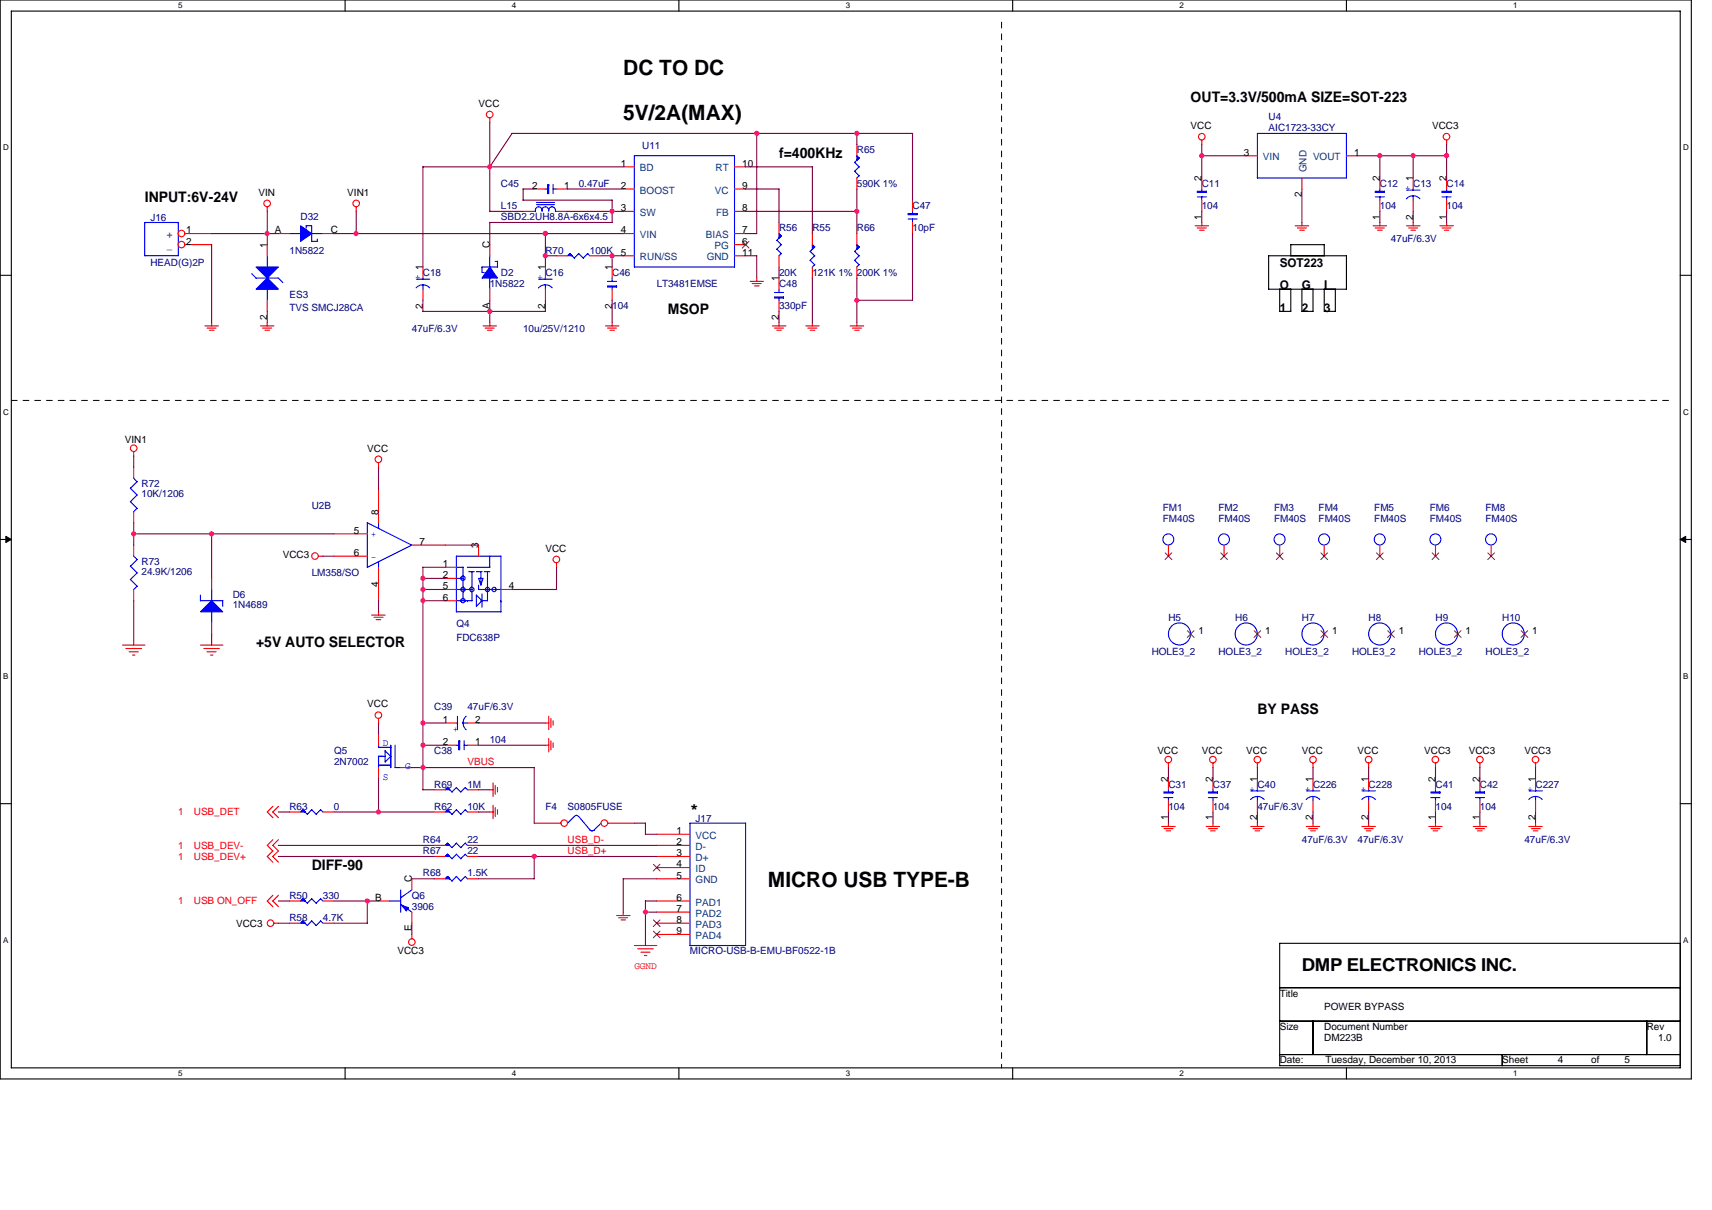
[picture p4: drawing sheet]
<svg xmlns="http://www.w3.org/2000/svg" width="297mm" height="210mm" viewBox="0 0 297 210" stroke-linecap="round" stroke-linejoin="round" font-family="sans-serif">
<path d="M0 0h293.5v187.2h-293.5zM2 1.9h289.5v183.4h-289.5z" fill="none" stroke="#000" stroke-width=".19"/>
<g fill="#fff">
<path d="M30.9 .2h.8v1.6h-.8z"/>
<path d="M30.9 185.5h.8v1.6h-.8z"/>
</g>
<path d="M59.9 0v1.9M59.9 185.3v1.9" fill="none" stroke="#000" stroke-width=".19"/>
<g fill="#fff">
<path d="M88.8 .2h.8v1.6h-.8z"/>
<path d="M88.8 185.5h.8v1.6h-.8z"/>
</g>
<path d="M117.8 0v1.9M117.8 185.3v1.9" fill="none" stroke="#000" stroke-width=".19"/>
<g fill="#fff">
<path d="M146.7 .2h.8v1.6h-.8z"/>
<path d="M146.7 185.5h.8v1.6h-.8z"/>
</g>
<path d="M175.7 0v1.9M175.7 185.3v1.9" fill="none" stroke="#000" stroke-width=".19"/>
<g fill="#fff">
<path d="M204.7 .2h.7v1.6h-.7z"/>
<path d="M204.7 185.5h.7v1.6h-.7z"/>
</g>
<path d="M233.6 0v1.9M233.6 185.3v1.9" fill="none" stroke="#000" stroke-width=".19"/>
<g fill="#fff">
<path d="M262.6 .2h.7v1.6h-.7z"/>
<path d="M262.6 185.5h.7v1.6h-.7z"/>
<path d="M.5 24.8h1v1.6h-1z"/>
<path d="M292 24.8h1v1.6h-1z"/>
<path d="M.5 70.7h1v1.5h-1z"/>
<path d="M292 70.7h1v1.5h-1z"/>
</g>
<path d="M0 47.8h2M291.5 47.8h2" fill="none" stroke="#000" stroke-width=".19"/>
<g fill="#fff">
<path d="M.5 116.5h.9v1.6h-.9z"/>
<path d="M292 116.5h.9v1.6h-.9z"/>
</g>
<path d="M0 93.6h2M291.5 93.6h2" fill="none" stroke="#000" stroke-width=".19"/>
<path d="M1 93.1l1 .5-1 .5zM291.5 93.6l1-.5v1z" fill="#000" stroke="#000" stroke-width=".17"/>
<g fill="#fff">
<path d="M.5 162.4h.9v1.5h-.9z"/>
<path d="M292 162.4h.9v1.5h-.9z"/>
</g>
<g fill="none" stroke="#000" stroke-width=".19">
<path d="M220.1 44.4h13.5v5.8h-13.5zM222 50.2v3.8h2v-3.8M224 44.4v-1.9h5.8v1.9M225.9 50.2v3.8h1.9v-3.8M229.8 50.2v3.8h1.9v-3.8M0 139.5h2M291.5 139.5h2M222 163.7h69.5v21.2h-69.5zM222 171.4h69.5M222 177.2h69.5M227.8 177.2v5.8M285.7 177.2v5.8"/>
<path d="M222 183h69.5M260.6 183v1.9"/>
</g>
<path d="M173.8 3.9v181.4M2 69.5h287.6" fill="none" stroke="#000" stroke-width=".17" stroke-dasharray="1 1 1 1 1 1 1 1"/>
<g fill="none" stroke="#f00" stroke-width=".19">
<path d="M46.4 35.9v.8M61.8 35.9v.8M85 20.5v.8M90.8 36.7h1.9M92.7 32.8h1.9M96.6 36.7h1.9M96.6 32.8h1.9M108.1 36.7h2M108.1 29h2M108.1 32.8h2M127.4 36.7h2M127.4 29h2"/>
<path d="M127.4 32.8h2M135.2 38.6v1.9M148.7 25.1v1.9M148.7 30.9v1.9M158.3 34.7v2M158.3 38.6v1.9M207.4 39.2h2.3M207.7 39.6h1.6M208.1 40h.8M208.5 24.3v.8M208.5 30.9v1.9M208.5 34.7v2"/>
<path d="M208.5 38.6v.6M216.2 27h2M224.7 39.2h2.4M225.1 39.6h1.6M225.5 40h.8M225.9 30.9v1.9M225.9 38.6v.6M233.6 27h1.9M238.2 39.2h2.4M238.6 39.6h1.6M239 40h.8M239.4 30.9v1.9"/>
<path d="M239.4 34.7v2M239.4 38.6v.6M244 39.2h2.4M244.4 39.6h1.6M244.8 40h.8M245.2 30.9v1.9M245.2 34.7v2M245.2 38.6v.6M249.8 39.2h2.4M250.2 39.6h1.6M250.6 40h.8M251 24.3v.8"/>
<path d="M251 30.9v1.9M251 34.7v2M251 38.6v.6M32.1 40.5h4.6M32.1 42.5h4.6M35.6 56.6h2.3M35.9 56.9h1.6M36.3 57.3h.8M36.7 56v.6M45.2 56.6h2.3M45.6 56.9h1.5M46 57.3h.8"/>
<path d="M46.4 42.5v1.9M46.4 52.1v1.9M46.4 56v.6M48.3 40.5h1.9M56 40.5h2M73.4 46.3v2M73.4 50.2v1.9M83.8 56.6h2.3M84.2 56.9h1.5M84.6 57.3h.8M85 42.5v1.9M85 50.2v1.9"/>
<path d="M85 56v.6M94.6 46.3v2M94.6 50.2v1.9M96.6 44.4h1.9M102.3 44.4h2M105 56.6h2.4M105.4 56.9h1.6M105.8 57.3h.8M106.2 46.3v2M106.2 50.2v1.9M106.2 56v.6M108.1 40.5h2"/>
<path d="M108.1 44.4h2M127.4 40.5h2M127.4 44.4h2M127.4 42.5h2M130.2 48.8h2.3M130.5 49.2h1.6M130.9 49.6h.8M131.3 48.3v.6M134 56.6h2.4M134.4 56.9h1.5M134.8 57.3h.8M135.2 44.4v1.9"/>
<path d="M135.2 48.3v1.9M135.2 52.1v1.9M135.2 56v.6M139.8 56.6h2.3M140.2 56.9h1.5M140.6 57.3h.8M140.9 40.5v2M140.9 46.3v2M140.9 56v.6M147.5 56.6h2.4M147.9 56.9h1.6M148.3 57.3h.8"/>
<path d="M148.7 40.5v2M148.7 46.3v2M148.7 56v.6M23.2 78.4v.8M23.2 81.1v1.9M23.2 88.8v1.9M23.2 94.6v1.9M55.2 96.5h.8M58 96.5h5.7M58 92.6h5.7M65.7 80.3v.8M65.7 84.9v5.8"/>
<path d="M65.7 98.4v5.8M71.5 94.6h5.8M77.3 98.4h1.9M83 94.6v1.9M96.6 97.7v.8M202.7 94.6v1.9M212.4 94.6v1.9M222 94.6v1.9M229.8 94.6v1.9M239.4 94.6v1.9M249.1 94.6v1.9M258.7 94.6v1.9"/>
<path d="M21.3 112h3.8M21.8 112.5h2.8M22.4 113.1h1.6M23 113.7h.4M23.2 102.3v1.9M34.8 112h3.9M35.4 112.5h2.7M35.9 113.1h1.6M36.5 113.7h.4M36.7 100.4v1.9M36.7 108.1v1.9M64.5 106.7h2.3"/>
<path d="M64.9 107.1h1.6M65.3 107.5h.8M65.7 106.2v.6M77.3 100.4h1.9M77.3 102.3h1.9M77.3 104.2h1.9M86.9 102.3h1.9M206.6 110h.1M218.2 110h.1M229.8 110h.1M241.3 110h.1M252.9 110h.1"/>
<path d="M264.5 110h.1M47.3 139.9l-.9 1 .9 1M48.3 139.9l-1 1 1 1M65.7 124.7v.8M65.7 127.4v1.9M65.7 133.2v1.9M69.5 133.2h2M75.3 137.1h2M77.3 125.5h1.9M77.3 129.3h1.9M81.1 125.5h1.9M81.1 129.3h1.9"/>
<path d="M81.1 137.1h1.9M85 137.1h.6M85.6 135.9v2.3M85.6 139.7v2.4M85.9 136.3v1.5M86.3 136.7v.7M94.6 125.5h.6M94.6 129.3h.6M95.2 124.3v2.3M95.2 128.1v2.4M95.6 124.7v1.6M95.6 128.6v1.5"/>
<path d="M96 125.1v.8M96 128.9v.8M202.7 132.4v.8M202.7 135.1v2M202.7 139v1.9M210.5 132.4v.8M210.5 135.1v2M210.5 139v1.9M218.2 132.4v.8M218.2 135.1v2M218.2 139v1.9M227.8 132.4v.8"/>
<path d="M227.8 135.1v2M227.8 139v1.9M237.5 132.4v.8M237.5 135.1v2M237.5 139v1.9M249.1 132.4v.8M249.1 135.1v2M249.1 139v1.9M256.8 132.4v.8M256.8 135.1v2M256.8 139v1.9M266.4 132.4v.8"/>
<path d="M266.4 135.1v2M266.4 139v1.9M47.3 155.4l-.9 1 .9 1M47.3 147.7l-.9 .9 .9 1M47.3 145.7l-.9 1 .9 1M48.3 155.4l-1 1 1 1M48.3 147.7l-1 .9 1 1M48.3 145.7l-1 1 1 1M50.2 140.9h2M50.2 156.4h2M56 140.9h2M56 156.4h2"/>
<path d="M65.7 156.4h1.9M71.5 152.5v1.9M71.5 158.3v1.9M75.3 140.9h2M75.3 146.7h2M75.3 148.6h2M75.3 152.5h2M81.1 140.9h1.9M81.1 146.7h1.9M81.1 148.6h1.9M81.1 152.5h1.9M85 140.9h.6"/>
<path d="M85.9 140.1v1.6M86.3 140.5v.8M92.7 142.9h4.6M105.4 142.9h4.7M107 158.9h2.3M107.4 159.3h1.5M107.8 159.6h.7M108.1 158.3v.6M113.9 156.4h5.8M113.9 144.8h5.8M113.9 146.7h5.8M113.9 148.6h5.8"/>
<path d="M113.9 150.6h5.8M113.9 152.5h5.8M113.9 158.3h5.8M201.5 143.4h2.4M201.9 143.8h1.6M202.3 144.2h.8M202.7 142.9v.5M209.3 143.4h2.3M209.7 143.8h1.5M210 144.2h.8M210.5 142.9v.5M217 143.4h2.3"/>
<path d="M217.4 143.8h1.6M217.8 144.2h.8M218.2 142.9v.5M226.6 143.4h2.4M227.1 143.8h1.5M227.4 144.2h.8M227.8 142.9v.5M236.3 143.4h2.3M236.7 143.8h1.6M237.1 144.2h.8M237.5 142.9v.5M247.9 143.4h2.3"/>
<path d="M248.3 143.8h1.5M248.6 144.2h.8M249.1 142.9v.5M255.6 143.4h2.3M256 143.8h1.6M256.4 144.2h.8M256.8 142.9v.5M265.3 143.4h2.3M265.7 143.8h1.5M266 144.2h.8M266.4 142.9v.5M47.5 160.2h.8"/>
<path d="M50.2 160.2h2M56 160.2h2M71.5 162.1v.8M110.1 164.1h3.9M110.7 164.7h2.7M111.2 165.2h1.6M111.8 165.8h.4M113.9 160.2h5.8M113.9 162.2h5.8"/>
<circle cx="85" cy="19.9" r=".57"/>
<circle cx="46.4" cy="35.3" r=".57"/>
<circle cx="61.8" cy="35.3" r=".57"/>
<circle cx="208.5" cy="23.7" r=".57"/>
<circle cx="251" cy="23.7" r=".57"/>
<circle cx="31.5" cy="42.4" r=".57"/>
<circle cx="31.5" cy="40.5" r=".57"/>
<circle cx="23.2" cy="77.8" r=".57"/>
<circle cx="65.7" cy="79.7" r=".57"/>
<circle cx="54.6" cy="96.5" r=".57"/>
<circle cx="96.5" cy="97.1" r=".57"/>
<circle cx="65.7" cy="124.1" r=".57"/>
<circle cx="202.7" cy="131.8" r=".57"/>
<circle cx="210.4" cy="131.8" r=".57"/>
<circle cx="218.2" cy="131.8" r=".57"/>
<circle cx="227.8" cy="131.8" r=".57"/>
<circle cx="237.5" cy="131.8" r=".57"/>
<circle cx="249" cy="131.8" r=".57"/>
<circle cx="256.8" cy="131.8" r=".57"/>
<circle cx="266.4" cy="131.8" r=".57"/>
<circle cx="97.9" cy="142.8" r=".57"/>
<circle cx="104.9" cy="142.8" r=".57"/>
<circle cx="46.9" cy="160.2" r=".57"/>
<circle cx="71.5" cy="163.5" r=".57"/>
</g>
<g fill="none" stroke="#00f" stroke-width=".19">
<path d="M25.1 38.6h5.8v5.8h-5.8zM53.1 39.2h1v2.7h1M53.1 39.2v.4M93.1 35.5h3.1M93.1 35.1h3.1M94 36.5v.2M94.6 32.8h.4M95.2 36.4a.58 .58 0 0 0-.6-.5 .58 .58 0 0 0-.6 .5 .59 .59 0 0 0-.7-.5 .59 .59 0 0 0-.4 .8h-.2M95.2 36.4a.58 .58 0 0 1 .6-.5 .58 .58 0 0 1 .6 .5M95.2 36.4v.3M95.9 32.8h.7M96 32v1.6"/>
<path d="M96.4 36.5v.2h.2M110.1 27h17.3v19.3h-17.3zM148.3 28.2l.8 .8M148.3 29.7l.8 .8M148.7 27l.4 .4M149.1 30.5l-.4 .4M149.1 27.4l-.8 .8M149.1 29l-.8 .7M157.6 38h1.5M158.3 36.7v.4M158.3 38v.6M207.7 34.2h1.6"/>
<path d="M208.5 32.8v.4M208.5 34.1v.6M218.2 23.2h15.4v7.7h-15.4zM238.6 34.2h1.6M239.4 32.8v.4M239.4 34.1v.6M244 33h2.4M245.2 32.8v.2M245.2 34v.8M246.4 34.5a1.55 1.55 0 0 0-1.2-.5 1.46 1.46 0 0 0-1.2 .5M250.2 34.2h1.6M251 32.8v.4"/>
<path d="M251 34.1v.6M43.7 47.5l.7 .8M44.4 48.3h3.9l.8 .7M46.4 44.4v2M46.4 48.3v3.8M50.2 40.5h2M54.1 40.5h1.9M55.1 41.5v.4M72.2 50a1.54 1.54 0 0 1 1.2-.6 1.54 1.54 0 0 1 1.1 .6M72.2 48.5h2.4M73.4 48.3v.2M73.4 49.4v.8"/>
<path d="M83.6 47.3h.4M85 44.4v1.9M85 48.2v2M85.9 45.4h.4M86.3 45.3v1h-2.7v1M93.5 48.5h2.3M94.6 48.3v.2M94.6 49.4v.8M95.8 50a1.55 1.55 0 0 0-1.2-.6 1.54 1.54 0 0 0-1.2 .6M98.9 44l.8 .8M98.9 44l-.4 .4M100.4 44l-.8 .8"/>
<path d="M102 44l.4 .4M102 44l-.8 .8-.8-.8M105.4 48.8h1.6M106.2 48.3v.6M106.2 49.8v.4M134.4 50.8h1.5M134.8 41.7l.8 .8-.8 .8 .8 .7-.5 .4M135.2 40.5l.4 .4M135.2 50.2v.6M135.2 51.7v.4M135.5 40.9l-.7 .8M140.6 43.6l.8 .8"/>
<path d="M140.6 45.2l.8 .8-.5 .4M140.9 42.5l.5 .4-.9 .7M141.3 44.4l-.8 .8M148.3 43.6l.8 .8M148.3 45.2l.8 .8M148.7 42.5l.4 .4M149.1 42.8l-.8 .8M149.1 44.4l-.8 .8M149.1 45.9l-.4 .5M22.6 84.7l1.2 1.2M22.6 87.1l1.2 1.1M22.6 98.3l1.2 1.1"/>
<path d="M23.2 83l.6 .6M23.2 96.5l.6 .6M23.8 83.6l-1.2 1.2M23.8 85.9l-1.2 1.2M23.8 88.2l-.6 .6M23.8 97.1l-1.2 1.2M23.8 99.4l-1.2 1.2M65.7 90.7v1M65.7 97.5v1M71.5 94.6l-7.8 3.8v-7.7l7.8 3.9M79.2 98.4h1.1M79.2 96.5h7.7v9.7h-7.7z"/>
<path d="M80.3 98.4v5.8M81.3 99.2h1M81.9 99.2v3.1M82.7 99.2h.9M83.4 99.2v2.3l.4-1.1h-.8l.4 1.1M84 99.2h1M84.6 99.2v5.1M85 96.5v2l-3.9-.1M22.6 100.6l1.2 1.1M23.8 101.7l-.6 .6M34.8 104.2h3.9l-.1 1M34.8 103.3v1"/>
<path d="M36.7 102.3v1.9M36.7 106.2v1.9M79.2 102.3h2.7v2M79.2 104.2h.1M79.2 100.4h1.2M79.2 104.2h2.7M81.1 104.2h.1M82.6 103.3l1 .9-.9 1M82.7 103.3v1.9M83 101.5v.8M83 102.3h3.9M83.4 104.2h1.2"/>
<path d="M83.6 103.1v2.3M86.9 104.2h.1M65.7 132.8h2.1M65.7 129.3v.4M65.7 129.7h2.1M66.8 131.3h-1.1v1.9M67.8 129.3v3.9M67.8 131.3l-1-1v1.9M67.8 131.2l-1 1M68.6 129.3l-.1 3.9h1M77.6 136.7l.8 .8M77.7 136.7l-.4 .4"/>
<path d="M79.2 129.3h.4M79.2 136.7l.8 .8M79.2 125.5h.2M79.2 136.7l-.8 .7M79.4 124.3v2.3M80.3 125.5h.8M80.5 129.3h.6M80.5 128.5v1.6M80.7 136.7l.4 .4M80.7 136.7l-.8 .7M80.9 124.3a1.46 1.46 0 0 0-.6 1.2 1.54 1.54 0 0 0 .6 1.1M201.9 138.4h1.6"/>
<path d="M202.7 137v.4M202.7 138.4v.6M209.7 138.4h1.5M210.5 137v.4M210.5 138.4v.6M217 138.7a1.54 1.54 0 0 1 1.1-.5h.1a1.54 1.54 0 0 1 1.1 .5M217 137.2h2.3M218.2 137.1v.2M218.2 138.2v.8M226.7 137.2h2.3M227.8 138.2a1.54 1.54 0 0 1 1.2 .5M227.8 138.2a1.54 1.54 0 0 0-1.2 .5"/>
<path d="M227.8 137.1v.2M227.8 138.2v.8M236.3 138.7a1.54 1.54 0 0 1 1.1-.5h.1a1.54 1.54 0 0 1 1.1 .5M236.3 137.2h2.4M237.5 137.1v.2M237.5 138.2v.8M248.3 138.4h1.5M249.1 137v.4M249.1 138.4v.6M256 138.4h1.6M256.8 137v.4M256.8 138.4v.6"/>
<path d="M265.3 137.2h2.3M266.4 138.2a1.54 1.54 0 0 1 1.2 .5M266.4 138.2a1.54 1.54 0 0 0-1.2 .5M266.4 137.1v.2M266.4 138.2v.8M52.5 140.5l.8 .8M52.5 156l.8 .8M52.5 159.8l.8 .8M52.6 140.5l-.4 .4M52.6 156l-.4 .4M52.6 159.8l-.4 .4M54.1 156l.8 .8"/>
<path d="M54.1 140.5l-.8 .8M54.1 156l-.8 .7M54.1 159.8l-.8 .8M55.6 140.5l.4 .4M55.6 156l.4 .4M55.6 159.8l.4 .4M55.6 140.5l-.7 .8-.8-.8M55.6 156l-.7 .7M55.6 159.8l-.7 .8-.8-.8M67.6 156.4h1.9M69.5 156.9l2 1.4M69.5 154.4v3.9"/>
<path d="M71.5 154.4l-2 1.4M77.6 148.3l.8 .7M77.7 140.5l-.4 .4M77.7 152.1l-.4 .4M77.7 148.2l-.4 .4M79.2 140.5l.8 .8M79.2 152.1l.8 .8M79.2 146.3l.8 .8M79.2 148.3l.8 .7M79.2 140.5l-.8 .8-.8-.8M79.2 152.1l-.8 .8-.8-.8M79.2 146.3l-.8 .8-.7-.8-.4 .4"/>
<path d="M79.2 148.2l-.8 .8M80.7 140.5l.4 .4M80.7 152.1l.4 .4M80.7 146.3l.4 .4M80.7 148.3l.4 .4M80.7 140.5l-.8 .8M80.7 152.1l-.8 .8M80.7 146.3l-.8 .8M80.7 148.2l-.8 .8M99.6 141.7l-1.1 1.2M99.7 141.7l.3-.2 .3 .2M100.4 141.7l2 2.3"/>
<path d="M102.3 144l.4 .2 .4-.2M104.3 142.9l-1.2 1.1M119.7 142.9h9.7v21.2h-9.7z"/>
<circle cx="202.7" cy="93.6" r=".96"/>
<circle cx="212.4" cy="93.6" r=".96"/>
<circle cx="222" cy="93.6" r=".96"/>
<circle cx="229.7" cy="93.6" r=".96"/>
<circle cx="239.4" cy="93.6" r=".96"/>
<circle cx="249" cy="93.6" r=".96"/>
<circle cx="258.7" cy="93.6" r=".96"/>
<circle cx="80.3" cy="104.2" r=".38"/>
<circle cx="80.3" cy="102.3" r=".38"/>
<circle cx="80.3" cy="100.4" r=".38"/>
<circle cx="81.9" cy="102.3" r=".38"/>
<circle cx="84.6" cy="102.3" r=".38"/>
<circle cx="85.7" cy="102.3" r=".38"/>
<circle cx="204.6" cy="110" r="1.92"/>
<circle cx="216.2" cy="110" r="1.92"/>
<circle cx="227.8" cy="110" r="1.92"/>
<circle cx="239.4" cy="110" r="1.92"/>
<circle cx="251" cy="110" r="1.92"/>
<circle cx="262.6" cy="110" r="1.92"/>
</g>
<g fill="#00f" stroke="#00f" stroke-width=".19">
<path d="M209.7 137.4v.2h1.5v-.2z" fill-rule="evenodd"/>
<path d="M250.2 33.2v.2h1.6v-.2z" fill-rule="evenodd"/>
<path d="M77.3 137.1l.3-.4 .4 .4-.4-.4 .4 .4z" fill-rule="evenodd"/>
<path d="M69.7 157.1l1.2 .4-.4 .6z" fill-rule="evenodd"/>
<path d="M148.7 42.5l.4 .3-.4 .4 .4-.4-.4 .4z" fill-rule="evenodd"/>
<path d="M140.9 42.5l.4 .3-.4 .4 .4-.4-.4 .4z" fill-rule="evenodd"/>
<path d="M248.3 137.4v.2h1.5v-.2z" fill-rule="evenodd"/>
<path d="M105.4 49.6v.2h1.6v-.2z" fill-rule="evenodd"/>
<path d="M52.2 39.2l1.9 1.3-1.9 1.4z" fill-rule="evenodd"/>
<path d="M157.6 37.1v.2h1.5v-.2z" fill-rule="evenodd"/>
<path d="M79.6 128.6v1.5h.2v-1.5z" fill-rule="evenodd"/>
<path d="M135.2 40.5l.3 .4-.3 .4 .3-.4-.3 .4z" fill-rule="evenodd"/>
<path d="M52.5 140.5l.4 .4h-.7l.3-.4 .4 .4z" fill-rule="evenodd"/>
<path d="M98.5 44.4l.4-.4 .3 .4-.3-.4 .3 .4z" fill-rule="evenodd"/>
<path d="M77.6 140.5l.4 .4h-.7l.3-.4 .4 .4z" fill-rule="evenodd"/>
<path d="M148.7 27l.4 .4-.4 .4 .4-.4-.4 .4z" fill-rule="evenodd"/>
<path d="M77.6 152.1l.4 .4h-.7l.3-.4 .4 .4z" fill-rule="evenodd"/>
<path d="M34.8 106.2l1.9-2 1.9 2z" fill-rule="evenodd"/>
<path d="M134.4 51.5v.2h1.5v-.2z" fill-rule="evenodd"/>
<path d="M77.3 146.7l.3-.4 .4 .4-.4-.4 .4 .4z" fill-rule="evenodd"/>
<path d="M238.6 33.2v.2h1.6v-.2z" fill-rule="evenodd"/>
<path d="M52.2 156.4l.3-.4 .4 .4-.4-.4 .4 .4z" fill-rule="evenodd"/>
<path d="M85 46.3l1.3 2h-2.7z" fill-rule="evenodd"/>
<path d="M77.6 148.3l.4 .3h-.7l.3-.3 .4 .3z" fill-rule="evenodd"/>
<path d="M201.9 137.4v.2h1.6v-.2z" fill-rule="evenodd"/>
<path d="M52.5 159.8l.4 .4h-.7l.3-.4 .4 .4z" fill-rule="evenodd"/>
<path d="M207.7 33.2v.2h1.6v-.2z" fill-rule="evenodd"/>
<path d="M95 32v1.6h.2v-1.6z" fill-rule="evenodd"/>
<path d="M256 137.4v.2h1.6v-.2z" fill-rule="evenodd"/>
<path d="M44.4 46.3h3.9l-1.9 2z" fill-rule="evenodd"/>
<path d="M44.4 50.2l2-1.9 1.9 1.9z" fill-rule="evenodd"/>
</g>
<g fill="none" stroke="#804000" stroke-width=".17">
<path d="M128.8 41.9l1.2 1.2M129.9 41.9l-1.1 1.2M202.2 95.9l1.1 1.2M203.3 95.9l-1.2 1.2M211.8 95.9l1.2 1.2M213 95.9l-1.2 1.2M221.5 95.9l1.1 1.2M222.6 95.9l-1.2 1.2M229.2 95.9l1.2 1.2M230.3 95.9l-1.1 1.2M238.8 95.9l1.2 1.2M240 95.9l-1.2 1.2"/>
<path d="M248.5 95.9l1.2 1.2M249.6 95.9l-1.1 1.2M258.1 95.9l1.2 1.2M259.3 95.9l-1.2 1.2M206 109.5l1.2 1.1M207.2 109.5l-1.2 1.1M217.6 109.5l1.2 1.1M218.7 109.5l-1.1 1.1M229.2 109.5l1.2 1.1M230.3 109.5l-1.1 1.1M240.8 109.5l1.1 1.1M241.9 109.5l-1.2 1.1"/>
<path d="M252.3 109.5l1.2 1.1M253.5 109.5l-1.2 1.1M263.9 109.5l1.2 1.1M265.1 109.5l-1.2 1.1M113.4 150l1.1 1.2M113.4 159.6l1.1 1.2M114.5 150l-1.2 1.2M114.5 159.6l-1.2 1.2M113.4 161.6l1.1 1.2M114.5 161.6l-1.2 1.2"/>
</g>
<g fill="none" stroke="#800040" stroke-width=".19">
<path d="M46.4 36.7v5.8M61.8 36.7v3.8M73.4 29h34.7M73.4 28.9v17.4M85 21.2v15.5h5.8M88.8 23.2h69.5M88.9 23.1l-3.9 5.9M92.7 32.8h-2l.1 1.9h15.4M98.5 36.7h9.6M98.5 32.8h9.6M106.2 34.7v3.9h-21.2v3.9M129.3 36.7h19.4"/>
<path d="M129.3 32.8h5.9v5.8M129.3 29h11.6M131.3 23.1v17.4h-2M140.9 28.9v11.6M148.7 23.1v2M148.7 32.8v7.7M158.3 23.1v11.6M208.5 27h7.7M208.5 25.1v5.8M208.5 36.7v1.9M225.9 32.8v5.8M235.5 27h15.5"/>
<path d="M239.4 27v3.9M239.4 36.7v1.9M245.2 27v3.9M245.2 36.7v1.9M251 25.1v5.8M251 36.7v1.9M36.7 40.5h11.6M36.7 42.4v13.6M46.4 54v2M57.9 40.5h50.2M73.4 52.1v1.9M85 52.1v3.9"/>
<path d="M94.6 44.4h2M94.6 40.5v5.8M94.6 52.1v1.9h-21.2M104.3 44.4h3.8M106.2 44.4v1.9M106.2 52.1v3.9M129.3 44.4h2v3.9M135.2 46.3v2M135.2 54v2M140.9 48.2v7.8M148.7 48.2v7.8M158.3 40.5v11.6h-9.6"/>
<path d="M23.2 79.1v2M23.2 92.6h34.8M23.2 90.7v3.9M36.7 92.6v7.8M56 96.5h2M65.7 81v3.9M73.4 98.4h3.9M73.4 98.4v38.7M77.2 94.6h5.8M96.6 98.4v3.9h-7.8M23.2 104.2v7.8M36.7 110v2"/>
<path d="M65.7 104.2v2M73.4 100.4h3.9M73.4 102.3h3.9M73.4 104.2h3.9M65.7 125.5v1.9M65.7 135.1v5.8M71.4 133.2h21.3M73.4 129.3h3.9M73.4 125.5h3.9M73.4 137.1h1.9M83 129.3h11.6M83 125.5h11.6"/>
<path d="M83 137.1h2M92.7 133.2v9.7M202.7 133.2v1.9M210.5 133.2v1.9M218.2 133.2v1.9M227.8 133.2v1.9M237.5 133.2v1.9M249.1 133.2v1.9M256.8 133.2v1.9M266.4 133.2v1.9M48.3 156.4h1.9M48.3 140.9h1.9"/>
<path d="M48.3 148.6h27M48.3 146.7h27M57.9 156.4h7.8M57.9 140.9h17.4M63.7 156.3v3.9h-5.8M71.4 152.5h3.9M83 140.9h2M83 148.6h30.9M83 146.7h30.9M92.7 148.6v3.9h-9.7M108.1 152.5h5.8M108.1 152.5v5.8"/>
<path d="M110 142.9h2v1.9M112 156.4h1.9M112 144.8h1.9M112 158.3h1.9M112 156.3v7.8M202.7 140.9v2M210.5 140.9v2M218.2 140.9v2M227.8 140.9v2M237.5 140.9v2M249.1 140.9v2M256.8 140.9v2"/>
<path d="M266.4 140.9v2M48.3 160.2h1.9M71.5 160.2v2"/>
</g>
<g fill="#f0f" stroke="#f0f" stroke-width=".19">
<circle cx="73.4" cy="125.5" r=".38"/>
<circle cx="63.7" cy="156.3" r=".38"/>
<circle cx="73.4" cy="133.2" r=".38"/>
<circle cx="65.7" cy="140.9" r=".38"/>
<circle cx="92.7" cy="148.6" r=".38"/>
<circle cx="73.4" cy="129.3" r=".38"/>
<circle cx="73.4" cy="104.2" r=".38"/>
<circle cx="106.2" cy="36.7" r=".38"/>
<circle cx="94.6" cy="44.4" r=".38"/>
<circle cx="94.6" cy="40.5" r=".38"/>
<circle cx="46.4" cy="40.5" r=".38"/>
<circle cx="85" cy="54" r=".38"/>
<circle cx="106.2" cy="44.4" r=".38"/>
<circle cx="148.7" cy="36.7" r=".38"/>
<circle cx="148.7" cy="52.1" r=".38"/>
<circle cx="251" cy="27" r=".38"/>
<circle cx="245.2" cy="27" r=".38"/>
<circle cx="239.4" cy="27" r=".38"/>
<circle cx="61.8" cy="40.5" r=".38"/>
<circle cx="36.7" cy="92.6" r=".38"/>
<circle cx="23.2" cy="92.6" r=".38"/>
<circle cx="73.4" cy="100.4" r=".38"/>
<circle cx="73.4" cy="102.3" r=".38"/>
<circle cx="208.5" cy="27" r=".38"/>
<circle cx="148.7" cy="23.1" r=".38"/>
<circle cx="131.3" cy="23.1" r=".38"/>
<circle cx="85" cy="28.9" r=".38"/>
<circle cx="112" cy="158.3" r=".38"/>
</g>
<g font-size="3.7">
<text x="108.1" y="13">DC TO DC</text>
<text x="108.1" y="20.8">5V/2A(MAX)</text>
<text x="133.2" y="153.9">MICRO USB TYPE-B</text>
</g>
<text font-size="3.1" x="225.9" y="168.5">DMP ELECTRONICS INC.</text>
<g font-size="2.5">
<text x="206.6" y="17.8">OUT=3.3V/500mA SIZE=SOT-223</text>
<text x="135.2" y="27.4">f=400KHz</text>
<text x="25.1" y="35.1">INPUT:6V-24V</text>
<text x="115.9" y="54.4">MSOP</text>
<text x="44.4" y="112.4">+5V AUTO SELECTOR</text>
<text x="218.2" y="123.9">BY PASS</text>
<text x="119.7" y="141.1">*</text>
<text x="54.1" y="151">DIFF-90</text>
</g>
<g font-size="2.1">
<text x="222" y="46.4">SOT223</text>
<text x="222" y="50.2">O</text>
<text x="225.9" y="50.2">G</text>
<text x="229.8" y="50.2">I</text>
<text x="222" y="54.1">1</text>
<text x="225.9" y="54.1">2</text>
<text x="229.8" y="54.1">3</text>
</g>
<g font-size="1.7">
<text x="83" y="18.5">VCC</text>
<text x="206.6" y="22.4">VCC</text>
<text x="248.5" y="22.4">VCC3</text>
<text x="107.7" y="28.9">1</text>
<text x="128.8" y="28.9">10</text>
<text x="215.8" y="27">3</text>
<text x="235" y="27">1</text>
<text x="44.8" y="34">VIN</text>
<text x="60.3" y="34">VIN1</text>
<text x="92.3" y="32.8">2</text>
<text x="97.9" y="32.8">1</text>
<text x="107.7" y="32.8">2</text>
<text x="128.8" y="32.8">9</text>
<text x="208.5" y="31.5" transform="rotate(-90 208.5 31.5)">2</text>
<text x="225.9" y="34.2" transform="rotate(-90 225.9 34.2)">2</text>
<text x="239.4" y="31.5" transform="rotate(-90 239.4 31.5)">2</text>
<text x="251" y="31.5" transform="rotate(-90 251 31.5)">2</text>
<text x="32.3" y="40.5">1</text>
<text x="47.7" y="40.5">A</text>
<text x="57.4" y="40.5">C</text>
<text x="107.7" y="36.7">3</text>
<text x="107.7" y="40.5">4</text>
<text x="128.8" y="40.5">7</text>
<text x="128.8" y="36.7">8</text>
<text x="208.5" y="38.1" transform="rotate(-90 208.5 38.1)">1</text>
<text x="239.4" y="38.1" transform="rotate(-90 239.4 38.1)">1</text>
<text x="245.2" y="38.1" transform="rotate(-90 245.2 38.1)">2</text>
<text x="251" y="38.1" transform="rotate(-90 251 38.1)">1</text>
<text x="32.3" y="42.4">2</text>
<text x="46.4" y="43" transform="rotate(-90 46.4 43)">1</text>
<text x="85" y="43" transform="rotate(-90 85 43)">C</text>
<text x="94.6" y="46.9" transform="rotate(-90 94.6 46.9)">1</text>
<text x="106.2" y="46.9" transform="rotate(-90 106.2 46.9)">1</text>
<text x="107.7" y="44.4">5</text>
<text x="128.8" y="42.4">6</text>
<text x="128.8" y="44.4">11</text>
<text x="73.4" y="53.6" transform="rotate(-90 73.4 53.6)">2</text>
<text x="85" y="53.6" transform="rotate(-90 85 53.6)">A</text>
<text x="94.6" y="53.6" transform="rotate(-90 94.6 53.6)">2</text>
<text x="106.2" y="53.6" transform="rotate(-90 106.2 53.6)">2</text>
<text x="135.1" y="48.8" transform="rotate(-90 135.1 48.8)">1</text>
<text x="46.4" y="55.5" transform="rotate(-90 46.4 55.5)">2</text>
<text x="135.1" y="55.5" transform="rotate(-90 135.1 55.5)">2</text>
<text x="21.7" y="76.8">VIN1</text>
<text x="63.7" y="78.4">VCC</text>
<text x="65.7" y="89.4" transform="rotate(-90 65.7 89.4)">8</text>
<text x="61.4" y="92.6">5</text>
<text x="72.8" y="94.6">7</text>
<text x="83" y="95.2" transform="rotate(-90 83 95.2)">3</text>
<text x="94.6" y="95.7">VCC</text>
<text x="49.1" y="96.9">VCC3</text>
<text x="61.4" y="96.5">6</text>
<text x="65.7" y="101.8" transform="rotate(-90 65.7 101.8)">4</text>
<text x="76.9" y="100.4">2</text>
<text x="76.9" y="98.4">1</text>
<text x="76.9" y="104.2">6</text>
<text x="76.9" y="102.3">5</text>
<text x="88.3" y="102.3">4</text>
<text x="207.9" y="110">1</text>
<text x="219.5" y="110">1</text>
<text x="231.1" y="110">1</text>
<text x="242.7" y="110">1</text>
<text x="254.3" y="110">1</text>
<text x="265.8" y="110">1</text>
<text x="63.7" y="122.8">VCC</text>
<text x="76.9" y="125.5">1</text>
<text x="82.5" y="125.5">2</text>
<text x="76.9" y="129.3">2</text>
<text x="82.5" y="129.3">1</text>
<text x="200.8" y="130.9">VCC</text>
<text x="208.5" y="130.9">VCC</text>
<text x="216.2" y="130.9">VCC</text>
<text x="225.9" y="130.9">VCC</text>
<text x="235.5" y="130.9">VCC</text>
<text x="247.1" y="130.9">VCC3</text>
<text x="254.8" y="130.9">VCC3</text>
<text x="264.5" y="130.9">VCC3</text>
<text x="202.7" y="135.7" transform="rotate(-90 202.7 135.7)">2</text>
<text x="210.4" y="135.7" transform="rotate(-90 210.4 135.7)">2</text>
<text x="249" y="135.7" transform="rotate(-90 249 135.7)">2</text>
<text x="256.7" y="135.7" transform="rotate(-90 256.7 135.7)">2</text>
<text x="202.7" y="142.3" transform="rotate(-90 202.7 142.3)">1</text>
<text x="210.4" y="142.3" transform="rotate(-90 210.4 142.3)">1</text>
<text x="218.1" y="142.3" transform="rotate(-90 218.1 142.3)">2</text>
<text x="227.8" y="142.3" transform="rotate(-90 227.8 142.3)">2</text>
<text x="237.4" y="142.3" transform="rotate(-90 237.4 142.3)">2</text>
<text x="249" y="142.3" transform="rotate(-90 249 142.3)">1</text>
<text x="256.7" y="142.3" transform="rotate(-90 256.7 142.3)">1</text>
<text x="266.4" y="142.3" transform="rotate(-90 266.4 142.3)">2</text>
<text x="117.4" y="144.8">1</text>
<text x="117.4" y="146.7">2</text>
<text x="117.4" y="148.6">3</text>
<text x="71.4" y="153.1" transform="rotate(-90 71.4 153.1)">C</text>
<text x="117.4" y="150.5">4</text>
<text x="117.4" y="152.5">5</text>
<text x="41" y="160.8">VCC3</text>
<text x="65.1" y="156.3">B</text>
<text x="71.4" y="161.6" transform="rotate(-90 71.4 161.6)">E</text>
<text x="117.4" y="156.3">6</text>
<text x="117.4" y="158.3">7</text>
<text x="117.4" y="160.2">8</text>
<text x="69" y="165.6">VCC3</text>
<text x="117.4" y="162.1">9</text>
<text x="222" y="173">Title</text>
<text x="222" y="178.8">Size</text>
<text x="229.8" y="175.3">POWER BYPASS</text>
<text x="229.8" y="178.8">Document Number</text>
<text x="285.7" y="178.8">Rev</text>
<text x="222" y="184.6">Date:</text>
<text x="229.8" y="180.7">DM223B</text>
<text x="230" y="184.6">Tuesday, December 10, 2013</text>
<text x="260.6" y="184.6">Sheet</text>
<text x="270.3" y="184.6">4</text>
<text x="276.1" y="184.6">of</text>
<text x="281.9" y="184.6">5</text>
<text x="287.7" y="180.7">1.0</text>
</g>
<g font-size="1.7" fill="#000080">
<text x="220.1" y="20.8">U4</text>
<text x="220.1" y="22.8">AIC1723-33CY</text>
<text x="111.4" y="25.9">U11</text>
<text x="148.7" y="26.6">R65</text>
<text x="86.9" y="32.4">C45</text>
<text x="100.4" y="32.4">0.47uF</text>
<text x="148.7" y="32.4">590K 1%</text>
<text x="208.5" y="32.4">C11</text>
<text x="239.4" y="32.4">C12</text>
<text x="245.2" y="32.4">C13</text>
<text x="251" y="32.4">C14</text>
<text x="26.1" y="38.4">J16</text>
<text x="52.2" y="38.2">D32</text>
<text x="86.9" y="36.3">L15</text>
<text x="86.9" y="38.2">SBD2.2UH8.8A-6x6x4.5</text>
<text x="135.2" y="40.2">R56</text>
<text x="140.9" y="40.2">R55</text>
<text x="148.7" y="40.2">R66</text>
<text x="158.3" y="36.3">C47</text>
<text x="158.3" y="40.2">10pF</text>
<text x="208.5" y="36.3">104</text>
<text x="239.4" y="36.3">104</text>
<text x="251" y="36.3">104</text>
<text x="26.1" y="46.1">HEAD(G)2P</text>
<text x="50.2" y="44">1N5822</text>
<text x="73.4" y="47.9">C18</text>
<text x="86.9" y="47.9">D2</text>
<text x="94.6" y="44">R70</text>
<text x="94.6" y="47.9">C16</text>
<text x="102.3" y="44">100K</text>
<text x="106.2" y="47.9">C46</text>
<text x="135.2" y="47.9">20K</text>
<text x="140.9" y="47.9">121K 1% 200K 1%</text>
<text x="241.3" y="42.1">47uF/6.3V</text>
<text x="50.2" y="51.7">ES3</text>
<text x="85" y="49.8">1N5822</text>
<text x="106.2" y="53.7">104</text>
<text x="113.9" y="49.8">LT3481EMSE</text>
<text x="135.2" y="49.8">C48</text>
<text x="135.2" y="53.7">330pF</text>
<text x="50.2" y="54">TVS SMCJ28CA</text>
<text x="71.5" y="57.5">47uF/6.3V</text>
<text x="90.8" y="57.5">10u/25V/1210</text>
<text x="24.5" y="84.5">R72</text>
<text x="24.5" y="86.3">10K/1206</text>
<text x="54.1" y="88.4">U2B</text>
<text x="201.8" y="88.6">FM1</text>
<text x="211.4" y="88.6">FM2</text>
<text x="221.1" y="88.6">FM3</text>
<text x="228.8" y="88.6">FM4</text>
<text x="238.4" y="88.6">FM5</text>
<text x="248.1" y="88.6">FM6</text>
<text x="257.7" y="88.6">FM8</text>
<text x="201.8" y="90.5">FM40S</text>
<text x="211.4" y="90.5">FM40S</text>
<text x="221.1" y="90.5">FM40S</text>
<text x="228.8" y="90.5">FM40S</text>
<text x="238.4" y="90.5">FM40S</text>
<text x="248.1" y="90.5">FM40S</text>
<text x="257.7" y="90.5">FM40S</text>
<text x="24.5" y="98.1">R73</text>
<text x="24.5" y="99.8">24.9K/1206</text>
<text x="54.1" y="100">LM358/SO</text>
<text x="40.4" y="103.8">D6</text>
<text x="40.4" y="105.6">1N4689</text>
<text x="202.7" y="107.7">H5</text>
<text x="214.3" y="107.7">H6</text>
<text x="225.9" y="107.7">H7</text>
<text x="237.5" y="107.7">H8</text>
<text x="249.1" y="107.7">H9</text>
<text x="260.6" y="107.7">H10</text>
<text x="79.2" y="108.9">Q4</text>
<text x="79.2" y="111.2">FDC638P</text>
<text x="199.8" y="113.7">HOLE3_2</text>
<text x="211.4" y="113.7">HOLE3_2</text>
<text x="223" y="113.7">HOLE3_2</text>
<text x="234.6" y="113.7">HOLE3_2</text>
<text x="246.2" y="113.7">HOLE3_2</text>
<text x="257.7" y="113.7">HOLE3_2</text>
<text x="75.3" y="123.1">C39</text>
<text x="81.1" y="123.1">47uF/6.3V</text>
<text x="58" y="130.9">Q5</text>
<text x="75.3" y="130.9">C38</text>
<text x="85" y="128.9">104</text>
<text x="58" y="132.8">2N7002</text>
<text x="75.3" y="136.7">R69</text>
<text x="81.1" y="136.7">1M</text>
<text x="202.7" y="136.7">C31</text>
<text x="210.5" y="136.7">C37</text>
<text x="218.2" y="136.7">C40</text>
<text x="227.8" y="136.7">C226</text>
<text x="237.5" y="136.7">C228</text>
<text x="249.1" y="136.7">C41</text>
<text x="256.8" y="136.7">C42</text>
<text x="266.4" y="136.7">C227</text>
<text x="50.2" y="140.5">R63</text>
<text x="58" y="140.5">0</text>
<text x="75.3" y="140.5">R62</text>
<text x="81.1" y="140.5">10K</text>
<text x="94.6" y="140.5">F4</text>
<text x="98.5" y="140.5">S0805FUSE</text>
<text x="120.7" y="142.7">J17</text>
<text x="202.7" y="140.5">104</text>
<text x="210.5" y="140.5">104</text>
<text x="218.2" y="140.5">47uF/6.3V</text>
<text x="249.1" y="140.5">104</text>
<text x="256.8" y="140.5">104</text>
<text x="73.4" y="146.3">R64</text>
<text x="73.4" y="148.3">R67</text>
<text x="81.1" y="146.3">22</text>
<text x="81.1" y="148.3">22</text>
<text x="225.9" y="146.3">47uF/6.3V</text>
<text x="235.5" y="146.3">47uF/6.3V</text>
<text x="264.5" y="146.3">47uF/6.3V</text>
<text x="50.2" y="156">R50</text>
<text x="56" y="156">330</text>
<text x="71.5" y="156">Q6</text>
<text x="73.4" y="152.1">R68</text>
<text x="81.1" y="152.1">1.5K</text>
<text x="50.2" y="159.8">R58</text>
<text x="56" y="159.8">4.7K</text>
<text x="71.5" y="157.9">3906</text>
<text x="119.7" y="165.6">MICRO-USB-B-EMU-BF0522-1B</text>
</g>
<g font-size="1.7" fill="#004080">
<text x="111" y="29.7">BD</text>
<text x="124.2" y="29.7">RT</text>
<text x="219.1" y="27.8">VIN</text>
<text x="226.7" y="29.9" transform="rotate(-90 226.7 29.9)">GND</text>
<text x="227.8" y="27.8">VOUT</text>
<text x="111" y="33.6">BOOST</text>
<text x="124.1" y="33.6">VC</text>
<text x="28.9" y="41.3">+</text>
<text x="111" y="37.5">SW</text>
<text x="111" y="41.3">VIN</text>
<text x="122.5" y="41.3">BIAS</text>
<text x="124.2" y="37.5">FB</text>
<text x="29" y="43.2">_</text>
<text x="111" y="45.2">RUN/SS</text>
<text x="122.6" y="45.2">GND</text>
<text x="123.9" y="43.2">PG</text>
<text x="120.7" y="145.6">VCC</text>
<text x="120.7" y="147.5">D-</text>
<text x="120.7" y="149.4">D+</text>
<text x="120.7" y="151.3">ID</text>
<text x="120.7" y="153.3">GND</text>
<text x="120.7" y="157.1">PAD1</text>
<text x="120.7" y="159.1">PAD2</text>
<text x="120.7" y="161">PAD3</text>
<text x="120.7" y="162.9">PAD4</text>
</g>
<g font-size="1.7" fill="#00f">
<text x="244.7" y="33.2" transform="rotate(-90 244.7 33.2)">+ 1</text>
<text x="72.9" y="48.6" transform="rotate(-90 72.9 48.6)">+ 1</text>
<text x="94.2" y="48.6" transform="rotate(-90 94.2 48.6)">+</text>
<text x="64.3" y="93.3">+</text>
<text x="64.3" y="97.1">-</text>
<text x="66.4" y="129.5">D</text>
<text x="79.6" y="126.2" transform="rotate(180 79.6 126.2)">+</text>
<text x="66.4" y="135.3">S</text>
<text x="70.3" y="133.4">G</text>
<text x="217.7" y="137.4" transform="rotate(-90 217.7 137.4)">+ 1</text>
<text x="227.4" y="137.4" transform="rotate(-90 227.4 137.4)">+ 1</text>
<text x="237" y="137.4" transform="rotate(-90 237 137.4)">+ 1</text>
<text x="266" y="137.4" transform="rotate(-90 266 137.4)">+ 1</text>
</g>
<g font-size="1.7" fill="#f00">
<text x="81.1" y="132.8">VBUS</text>
<text x="30.9" y="141.5">1</text>
<text x="33.6" y="141.5">USB_DET</text>
<text x="30.9" y="149.2">1</text>
<text x="30.9" y="147.3">1</text>
<text x="33.6" y="149.2">USB_DEV+</text>
<text x="33.6" y="147.3">USB_DEV-</text>
<text x="98.5" y="146.3">USB_D-</text>
<text x="98.5" y="148.3">USB_D+</text>
<text x="30.9" y="156.9">1</text>
<text x="33.6" y="156.9">USB ON_OFF</text>
<text x="110.1" y="168.1">GGND</text>
</g>
<g font-size="1.4">
<text x="30.9" y="1.5">5</text>
<text x="88.8" y="1.5">4</text>
<text x="146.7" y="1.5">3</text>
<text x="204.7" y="1.5">2</text>
<text x="262.6" y="1.5">1</text>
<text x=".5" y="26.1">D</text>
<text x="292" y="26.1">D</text>
<text x=".5" y="71.9">C</text>
<text x="292" y="71.9">C</text>
<text x=".5" y="117.8">B</text>
<text x="292" y="117.8">B</text>
<text x=".5" y="163.6">A</text>
<text x="292" y="163.6">A</text>
<text x="30.9" y="186.8">5</text>
<text x="88.8" y="186.8">4</text>
<text x="146.7" y="186.8">3</text>
<text x="204.7" y="186.8">2</text>
<text x="262.6" y="186.8">1</text>
</g>
</svg>
